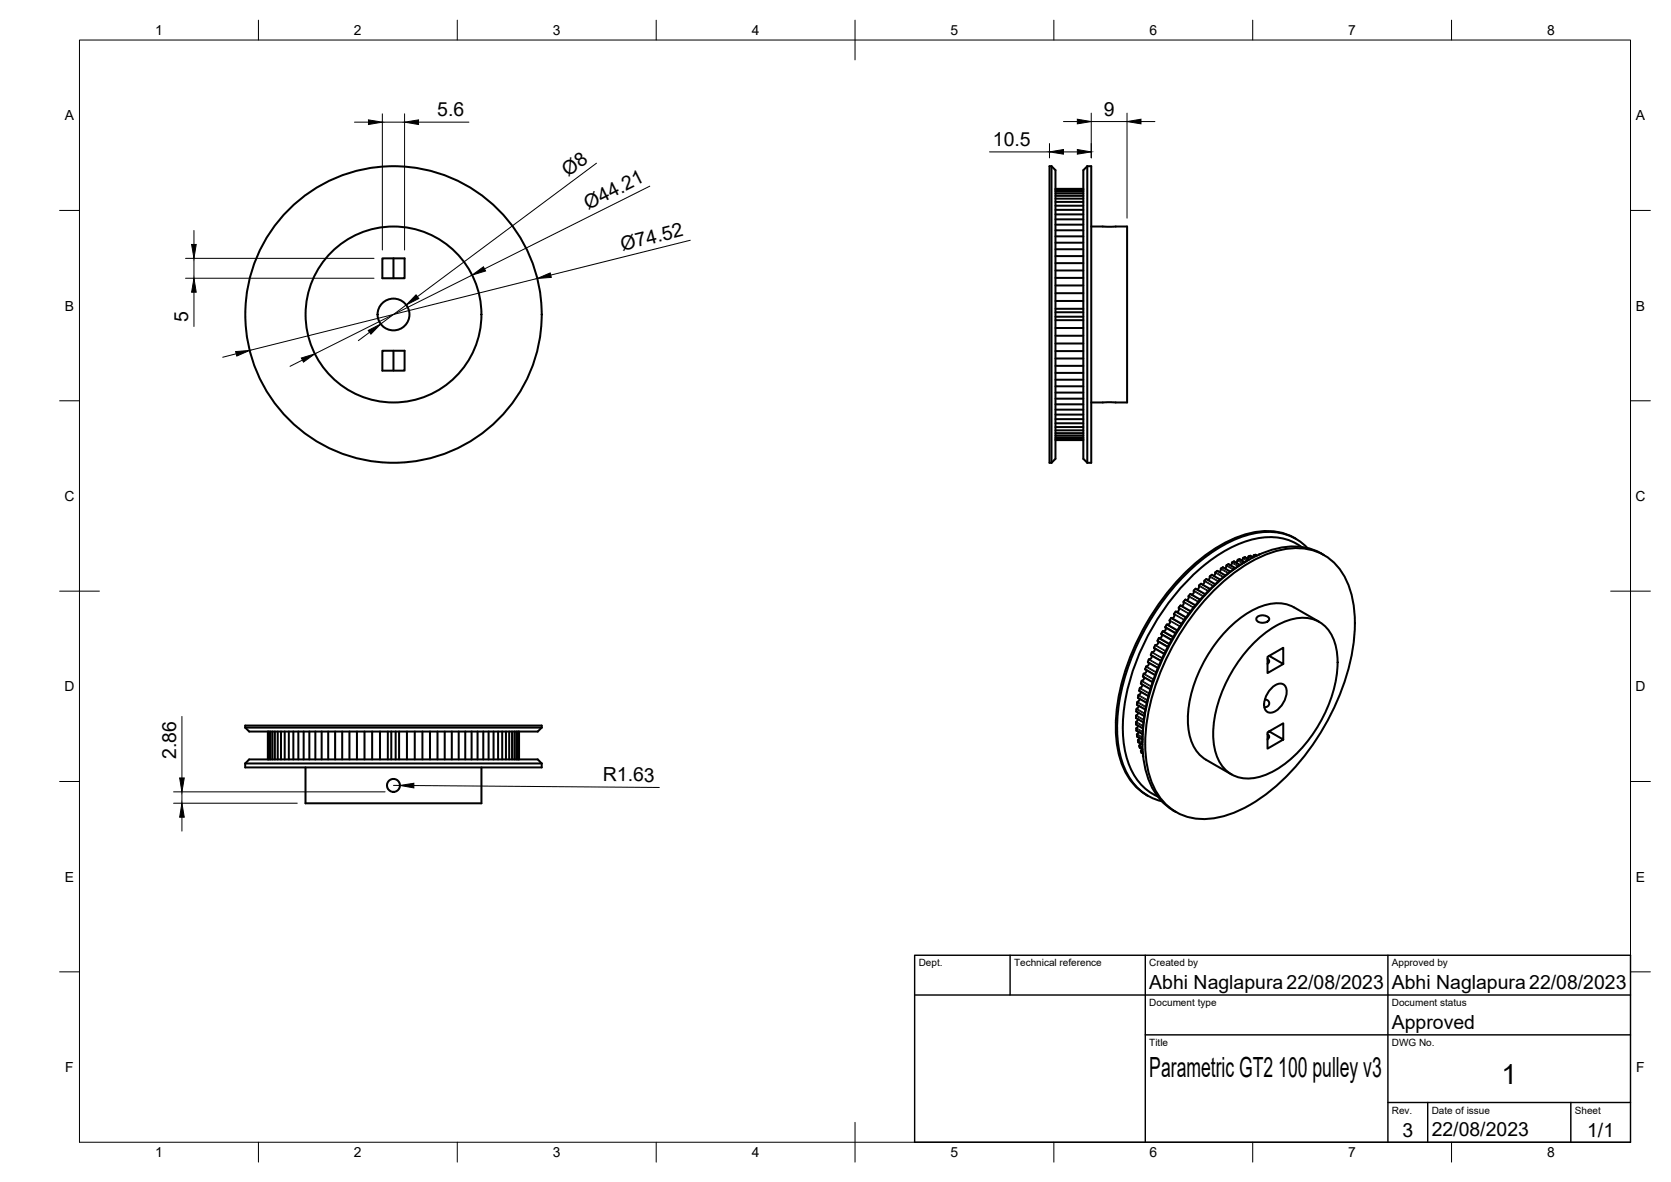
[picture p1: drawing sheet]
<svg xmlns="http://www.w3.org/2000/svg" width="420mm" height="297mm" viewBox="0 0 420 297" stroke-linecap="round" stroke-linejoin="round" font-family="sans-serif">
<!-- layer: Visible -->
<g fill="none" stroke="#000" stroke-width=".51">
<path d="M264.4 41.8l1 1v72.5l-1 1M264.4 41.8h-.5v74.5h.5M264.4 41.8v74.5M265.4 47.8h7M265.4 47.6h7M265.4 48.6h7M265.4 49.2h7M265.4 59.4h7M265.4 48.1h7M265.4 49.9h7M265.4 50.7h7M265.4 51.7h7"/>
<path d="M265.4 52.7h7M265.4 53.9h7M265.4 55.1h7M265.4 56.5h7M265.4 57.9h7M265.4 47.5h7M273.4 41.8l-1 1v72.5l1 1M273.4 41.8v74.5M273.4 41.8h1v74.5h-1M274.4 56.9h9v44.2h-9M96.1 64.9h5.6v5h-5.6zM98.9 64.9v5"/>
<path d="M265.4 61h7M265.4 71.7h7M265.4 62.6h7M265.4 64.4h7M265.4 66.1h7M265.4 77.6h7M265.4 78.5h7M265.4 69.8h7M265.4 75.6h7M265.4 68h7M265.4 79.6h7M265.4 73.7h7"/>
<path d="M96.1 88.1h5.6v5h-5.6zM98.9 88.1v5M265.4 88.2h7M265.4 90.1h7M265.4 82.4h7M265.4 86.3h7M265.4 93.7h7M265.4 91.9h7M265.4 98.7h7M265.4 80.5h7M265.4 95.4h7M265.4 97.1h7"/>
<path d="M265.4 84.4h7M265.4 100.2h7M265.4 109.4h7M265.4 104.2h7M265.4 105.3h7M265.4 108.1h7M265.4 101.6h7M265.4 107.3h7M265.4 102.9h7M265.4 106.4h7M265.4 108.8h7M265.4 109.9h7"/>
<path d="M265.4 110.5h7M265.4 110.6h7M265.4 110.3h7M315.2 139.7l-.2 .3M315.7 139.4h.1M315.7 139.4l-.5 .2M315.7 139.4l.4 .2M316.8 139.3l-.3 .1M325.8 135.4a15.3 15.3 0 0 0-13.5-.9 43 43 0 0 0-19.5 15.4 56.9 56.9 0 0 0-12.3 32.8 22.1 22.1 0 0 0 4.2 13.9l2.3 2.3 1.3 .9M327.2 137.4a14.9 14.9 0 0 0-13.9-1.4 42.7 42.7 0 0 0-19.6 15.6 56.4 56.4 0 0 0-11.4 30 21.8 21.8 0 0 0 4.4 15.3 12.4 12.4 0 0 0 4.4 3.3M328.8 137.7a13.9 13.9 0 0 0-13.5-3.6 37.9 37.9 0 0 0-19.3 12.5 59.5 59.5 0 0 0-15 34.1 23.4 23.4 0 0 0 4 16.2 12.7 12.7 0 0 0 7.1 4.5M332.9 139.5a15.3 15.3 0 0 0-13.9-1.1 43 43 0 0 0-19.5 15.4 56.9 56.9 0 0 0-12.2 32.8 22.1 22.1 0 0 0 4.1 13.9 14.6 14.6 0 0 0 4.3 3.6"/>
<path d="M292 159.2v.2l2.5 1.4M292.1 159.4l-.1 .6-.5 .4 2.5 1.4M292.4 158.6l2.6 1.5M292.5 158.6l-.5 .6M293 157.7l2.6 1.4M293.4 157a.7 .7 0 0 0-.2 1l-.3 .5-.4 .2M293.5 156.9l2.5 1.5M293.5 156.9l-.2 .1M294.1 155.8v.2M294.1 156v.6l-.5 .4M294.1 155.8l.5-.5 2.5 1.4M295.2 154.2v.1a.71 .71 0 0 1-.5 1.1"/>
<path d="M295.2 154.2l.5-.5 2.5 1.4M296.4 152.6v.1a.78 .78 0 0 1-.5 1.1M296.9 152.2l2.5 1.4M296.9 152.2l-.5 .4M298 150.7a.7 .7 0 0 0-.4 1l-.5 .6M298.1 150.7l2.4 1.4M298.1 150.7h-.1M300.2 148.5l-.1 .6-.4 .3M300.7 148l2.3 1.3M300.7 147.9l-.6 .7M301.5 147.1v.1a.82 .82 0 0 1-.5 .9M301.8 150.7l-2.5-1.4a1 1 0 0 0-.5 1.1l-.4 .4"/>
<path d="M302 146.7l2.3 1.3M302 146.7l-.5 .4M302.9 145.9l-.2 .6-.3 .4M302.9 145.9l.5-.4 2.1 1.3M304.3 144.8l-.2 .6-.3 .4M304.3 144.8l.5-.4 2 1.3M305.3 148.3a36.7 36.7 0 0 1 17-10.2 13.9 13.9 0 0 1 17.1 10 37.9 37.9 0 0 1-1 22.1 59.6 59.6 0 0 1-22.2 30.9 24 24 0 0 1-15.2 4.7 13.8 13.8 0 0 1-11.8-10.4 37.9 37.9 0 0 1 1-22.1 62.8 62.8 0 0 1 15.1-25zM305.6 143.7l-.4 1M305.7 143.7l.4-.2 2 1.1M308.4 142.2l-.4 .7M308.9 141.8l1.7 1M308.9 141.8l-.6 .4"/>
<path d="M309.4 143.6l-1.9-1a.69 .69 0 0 0-.6 .8l-.3 .3M309.8 141.5l-.3 .6M309.9 141.3l-.2 .2M310.3 141.1l1.5 .9M310.3 141.1l-.4 .2M311.7 140.5l1.3 .8M311.7 140.5a.68 .68 0 0 0-.7 .8l-.1 .1M312.5 140.3l-.2 .5M313 140l1.1 .6M313 140l-.5 .3M313.5 141a55.3 55.3 0 0 0-22.4 27.1 48 48 0 0 0-3.8 18.4M315.1 140.1l-.7-.4a.69 .69 0 0 0-.7 .7"/>
<path d="M316 155.2l.8-.5h1.1l.9 .3 .3 .7-.3 .5-.5 .2-1.3 .1-1-.6-.1-.5zM331.7 156.3l-6.4-3.7a10.7 10.7 0 0 0-10.3 .7 34.4 34.4 0 0 0-15.9 23.2 16.7 16.7 0 0 0 1.5 11.9l1.7 1.8 1 .7 6.3 3.7M285.7 178.2v.6l2 1.1M285.9 177.1l2.1 1.2M286.1 175.3l2.2 1.3M286.2 179.1l-.6 .8v.5l1.9 1.1M286.3 177.4l-.6 .8M286.5 175.6l-.1 .5-.5 .4v.6M286.7 172.8l-.2 .8 2.2 1.3M286.9 173.8l-.2 .5-.5 .4-.1 .6M286.9 171.7l2.3 1.5M287 171.2l-.1 .5"/>
<path d="M287.2 172l-.1 .5-.4 .3M287.7 169.2l-.3 .8 2.4 1.4M287.7 170.2a.93 .93 0 0 1-.7 .9v.1M288.3 168.4l-.2 .6-.4 .3M288.9 166.5a1.07 1.07 0 0 1-.7 1.1l-.2 .6 2.4 1.5M289.4 164.5v.1M289.4 164.6l2.5 1.5M289.6 164.7a.9 .9 0 0 1-.8 1.1l-.2 .6 2.5 1.5M289.6 164l-.2 .5M290.2 162.7v.2l2.5 1.4M290.3 162.9a.89 .89 0 0 1-.7 1.1M290.6 162.1l-.4 .6"/>
<path d="M291.1 161.1l2.5 1.5M291.1 160.9v.2M291.2 161.2l-.1 .6-.5 .3M291.3 160.4l-.2 .5M291.5 160.3l-.2 .1M315.2 161.6a20.1 20.1 0 0 1 11.6-6.3 8.1 8.1 0 0 1 8.8 6.2 25.3 25.3 0 0 1-2.1 17 32.1 32.1 0 0 1-14.4 15.9 9.6 9.6 0 0 1-10.5-.5 11.5 11.5 0 0 1-3.6-9.5 34.9 34.9 0 0 1 10.2-22.8zM318.1 175.8a.99 .99 0 0 1 1 1 .99 .99 0 0 1-1.2 .9M318.7 165.5a.69 .69 0 0 1 .4 .7 .69 .69 0 0 1-.4 .6M319.1 164.8l3.6 2.1v-4.1l-4 2.3v4l4-2.2M319.6 173.1a2.54 2.54 0 0 1 3.3-1 3.8 3.8 0 0 1-.2 4.5l-.4 .7a3.5 3.5 0 0 1-3.4 1.7 2.55 2.55 0 0 1-.8-3.3l.6-1.4zM61.7 182.8l1 1h72.5l1-1M61.7 191.9l1-1.1h72.5l1 1.1"/>
<path d="M61.7 182.8v-.5h74.5v.5M61.7 191.9h74.5M61.7 191.9v1h74.5v-1M61.7 182.8h74.5M67.4 183.8v7M67.5 183.8v7M67.7 183.8v7M68.1 183.8v7M68.5 183.8v7M69.1 183.8v7M69.8 183.8v7M70.7 183.8v7"/>
<path d="M71.6 183.8v7M72.6 183.8v7M73.8 183.8v7M75 183.8v7M76.3 183.8v7M76.8 192.9v9h44.3v-9M77.8 183.8v7M79.3 183.8v7M80.9 183.8v7M82.5 183.8v7M84.3 183.8v7M86 183.8v7"/>
<path d="M87.9 183.8v7M89.7 183.8v7M91.7 183.8v7M93.6 183.8v7M95.5 183.8v7M97.5 183.8v7M98.4 183.8v7M99.5 183.8v7M100.4 183.8v7M102.3 183.8v7M104.3 183.8v7M106.2 183.8v7"/>
<path d="M108.1 183.8v7M110 183.8v7M111.8 183.8v7M113.6 183.8v7M115.3 183.8v7M117 183.8v7M118.6 183.8v7M120.1 183.8v7M121.5 183.8v7M122.9 183.8v7M124.1 183.8v7M125.2 183.8v7"/>
<path d="M126.3 183.8v7M127.2 183.8v7M128 183.8v7M128.8 183.8v7M129.3 183.8v7M129.8 183.8v7M130.2 183.8v7M130.4 183.8v7M130.5 183.8v7M285.6 182l1.7 1.1M286.1 186.1l.1 .4 1.1 .6M286.2 180.7l-.3 .5a.56 .56 0 0 0-.3 .8"/>
<path d="M286.2 182.4l-.1 .2a.73 .73 0 0 0-.3 1l1.5 .9M286.3 183.9l-.1 .2a.7 .7 0 0 0-.2 1l1.3 .8M286.5 187.5l.1 .4M286.5 185.4l-.4 .7M286.6 187.9h.1M286.6 187.9l.7 .4M286.8 186.9l-.4 .6M286.9 188.8l.1 .3M287 189.1v.1M287 189.2l.4 .2M287.2 188.2l-.3 .6M287.4 189.8l.1 .4"/>
<path d="M288.3 199.8l.3 .2M318.7 184.5a.69 .69 0 0 1 .4 .6 .69 .69 0 0 1-.4 .7M319.1 183.8l3.6 2.1v-4.1l-4 2.2v4.1l4-2.2"/>
<circle cx="98.9" cy="79" r="4"/>
<circle cx="98.9" cy="79" r="37.3"/>
<circle cx="98.9" cy="79" r="22.1"/>
<circle cx="98.9" cy="197.4" r="1.63"/>
</g>
<!-- layer: Visible Narrow -->
<g fill="none" stroke="#000" stroke-width=".25">
<path d="M313.9 139.9l.7 .5M314 139.8l.8 .5M314.4 139.7l.7 .4M315.2 139.7l.4 .2M315.3 139.5l.5 .2M315.7 139.4l.3 .2M316.6 139.3h.1M292 159.2l2.6 1.5M292.3 158.7l2.6 1.5M293 157.5l2.6 1.5M293.3 157l2.6 1.5M294.1 155.8l2.6 1.5"/>
<path d="M294.1 156l2.5 1.5M294.4 155.4l2.6 1.5M295.2 154.4l2.5 1.4M295.2 154.2l2.6 1.5M295.6 153.8l2.5 1.4M296.4 152.9l2.4 1.4M296.4 152.7l2.5 1.4M296.8 152.2l2.5 1.5M297.6 151.3l2.4 1.4M297.6 151.2l2.5 1.4M298 150.7l2.5 1.5M298.8 149.9l2.4 1.4"/>
<path d="M298.9 149.7l2.4 1.4M299.3 149.3l2.4 1.4M300.1 148.6l2.4 1.3M300.2 148.4l2.4 1.3M300.6 148l2.4 1.4M301.5 147.3l2.2 1.3M301.5 147.1l2.3 1.3M301.9 146.7l2.3 1.4M302.8 146.1l2.2 1.2M302.9 145.9l2.2 1.3M303.3 145.6l2.2 1.2M304.2 145l2 1.2"/>
<path d="M304.2 144.8l2.2 1.2M304.7 144.5l2.1 1.2M305.5 144l2 1.1M305.6 143.7l2.1 1.2M306 143.5l2.1 1.1M306.9 143l1.9 1.1M307 142.8l1.9 1.1M307.4 142.6l1.9 1.1M308.3 142.2l1.7 1M308.4 142l1.8 1M308.8 141.8l1.8 1M309.7 141.5l1.5 .8"/>
<path d="M309.9 141.3l1.5 .9M310.2 141.1l1.6 .9M311.1 140.9l1.3 .7M311.2 140.7l1.4 .8M311.6 140.5l1.3 .8M312.5 140.3l1 .7M312.6 140.2l1.2 .6M313 140l1 .7M285.6 179.9l1.9 1.1M285.7 178.7l2 1.2M285.7 178.3l2.1 1.1M285.7 179.7l1.9 1.1"/>
<path d="M285.9 178.1l1.9 1.1M285.9 177l2.1 1.3M285.9 176.5l2.2 1.3M286 176.4l2.1 1.2M286.1 175.3l2.2 1.3M286.2 174.8l2.2 1.3M286.3 174.6l2.2 1.3M286.4 173.5l2.4 1.4M286.6 173l2.3 1.4M286.7 172.9l2.2 1.2M286.9 171.7l2.3 1.4M287 171.2l2.4 1.4"/>
<path d="M287.1 171.1l2.4 1.3M287.4 169.9l2.4 1.4M287.5 169.4l2.5 1.4M287.7 169.3l2.3 1.3M288 168.1l2.4 1.5M288.1 167.6l2.5 1.4M288.3 167.5l2.4 1.4M288.6 166.3l2.5 1.5M288.8 165.8l2.6 1.4M289 165.7l2.4 1.4M289.3 164.5l2.6 1.5M289.6 164l2.6 1.5"/>
<path d="M289.7 163.9l2.5 1.4M290.2 162.7l2.6 1.5M290.4 162.2l2.6 1.5M290.6 162.1l2.5 1.4M291.1 160.9l2.6 1.5M291.3 160.4l2.6 1.5M285.6 180.4l1.9 1.1M285.6 181.6l1.8 1M285.6 182l1.8 1M285.7 183.1l1.6 1M285.7 183.6l1.6 .9M285.7 181.4l1.7 .9"/>
<path d="M285.8 183l1.5 .8M285.9 184.6l1.4 .8M285.9 185.1l1.4 .8M285.9 184.5l1.4 .7M286.1 186.1l1.2 .7M286.2 185.9l1.1 .6M286.2 186.5l1.1 .6M286.4 187.5l.9 .5M286.5 187.3l.8 .4M286.6 187.9l.7 .4M286.9 188.8l.4 .3M286.9 188.6l.4 .2"/>
<path d="M287 189.2l.4 .2M287.4 190h.1"/>
</g>
<!-- layer: BORDER -->
<g fill="none" stroke="#000" stroke-width=".25">
<path d="M20 10.1h390v276.9h-390zM65 5.1v5M115 5.1v5M165 5.1v5M215 5.1v10M265 5.1v5M315 5.1v5M365 5.1v5M15 52.9h5M410 52.9h5M15 100.7h5M410 100.7h5"/>
<path d="M15 148.6h10M405 148.6h10M15 196.4h5M410 196.4h5M15 244.2h5M410 244.2h5M65 287v5M115 287v5M165 287v5M215 282.1v9.9M265 287v5M315 287v5"/>
<path d="M365 287v5"/>
</g>
<!-- layer: TITLEBLOCK -->
<path d="M230 240.1h180v46.9h-180zM230 250h180M254 240.1v9.9M288 240.1v46.9M349 240.1v46.9M288 260.1h122M349 277.1h61M359 277.1v9.9M395 277.1v9.9" fill="none" stroke="#000" stroke-width=".36"/>
<!-- layer: FD_Dimensions -->
<g fill="none" stroke="#000" stroke-width=".25">
<path d="M89.1 30.7h3.5M96.1 28.6v34.2M96.1 30.7h5.6M101.7 28.6v34.2M105.2 30.7h12.7M248.8 38.2h15.1M263.9 36.1v3.6M267.4 30.6h3.5M267.4 38.2h3.5M274.4 28.4v11.3M274.4 30.6h9M283.4 28.4v26.4"/>
<path d="M286.9 30.6h3.5M48.8 57.9v3.5M150 41l-45.1 33.6M163.4 46.8l-41.6 20.8M46.7 64.9h47.3M46.7 69.9h47.3M48.8 64.9v5M48.8 73.4v8.6M102.2 76.6l-6.5 4.8M118.7 69.1l-39.5 19.8M135.1 70l-72.3 18.1M173.6 60.4l-35.1 8.7"/>
<path d="M59.4 88.9l-3.4 .9M76 90.5l-3.1 1.6M92.9 83.5l-2.8 2.1M43.6 199h53.2M45.7 180.1v15.4M45.7 199v2.9M98.9 197.4h1.7M104.1 197.4l61.7 .5M43.6 201.9h31.1M45.7 205.4v3.5"/>
</g>
<g fill="#000" stroke="#000" stroke-width=".25">
<path d="M92.6 30.1l3.5 .6-3.5 .6zM101.7 30.7l3.5-.6v1.2zM263.9 38.2l3.5-.6v1.1zM270.9 30l3.5 .6-3.5 .5zM270.9 37.6l3.5 .6-3.5 .5zM283.4 30.6l3.5-.6v1.1zM48.2 61.4h1.1l-.5 3.5zM48.8 69.9l.5 3.5h-1.1zM104.6 74.1l.7 .9-3.1 1.6zM118.7 69.1l2.9-2.1 .5 1.1zM135.1 70l3.2-1.4 .3 1.1zM59.2 88.4l3.6-.3-3.3 1.4z"/>
<path d="M75.8 90l3.4-1.1-2.9 2.1zM92.6 83l3.1-1.6-2.4 2.6zM45.2 195.5h1.1l-.6 3.5zM100.6 197.4l3.5-.6v1.2zM45.7 201.9l.6 3.5h-1.1z"/>
</g>
<g font-size="7">
<text x="289" y="270.6">Parametric GT2 100 pulley v3</text>
<text x="377.5" y="272.3">1</text>
</g>
<g font-size="4.9">
<text x="109.9" y="29.2">5.6</text>
<text x="277.5" y="29.1">9</text>
<text x="249.7" y="36.7">10.5</text>
<text x="142.9" y="44.4" transform="rotate(-37 142.9 44.4)">Ø8</text>
<text x="147.9" y="52.8" transform="rotate(-27 147.9 52.8)">Ø44.21</text>
<text x="156.5" y="63" transform="rotate(-14 156.5 63)">Ø74.52</text>
<text x="47.3" y="80.8" transform="rotate(-90 47.3 80.8)">5</text>
<text x="44.3" y="190.7" transform="rotate(-90 44.3 190.7)">2.86</text>
<text x="151.6" y="196.3">R1.63</text>
<text x="289" y="248.5">Abhi Naglapura22/08/2023</text>
<text x="350" y="248.5">Abhi Naglapura 22/08/2023</text>
<text x="350" y="258.6">Approved</text>
<text x="352.6" y="285.7">3</text>
<text x="360" y="285.5">22/08/2023</text>
<text x="399.1" y="285.7">1/1</text>
</g>
<g font-size="3.5">
<text x="39" y="8.8">1</text>
<text x="89" y="8.8">2</text>
<text x="139" y="8.8">3</text>
<text x="189" y="8.8">4</text>
<text x="239" y="8.8">5</text>
<text x="289" y="8.8">6</text>
<text x="339" y="8.8">7</text>
<text x="389" y="8.8">8</text>
<text x="16.3" y="30.2">A</text>
<text x="411.3" y="30.2">A</text>
<text x="16.3" y="78">B</text>
<text x="411.3" y="78">B</text>
<text x="16.2" y="125.9">C</text>
<text x="411.2" y="125.9">C</text>
<text x="16.2" y="173.7">D</text>
<text x="411.2" y="173.7">D</text>
<text x="16.3" y="221.6">E</text>
<text x="411.3" y="221.6">E</text>
<text x="16.4" y="269.4">F</text>
<text x="411.4" y="269.4">F</text>
<text x="39" y="290.8">1</text>
<text x="89" y="290.8">2</text>
<text x="139" y="290.8">3</text>
<text x="189" y="290.8">4</text>
<text x="239" y="290.8">5</text>
<text x="289" y="290.8">6</text>
<text x="339" y="290.8">7</text>
<text x="389" y="290.8">8</text>
</g>
<g font-size="2.5">
<text x="231" y="242.9">Dept.</text>
<text x="255" y="242.9">Technical reference</text>
<text x="289" y="242.9">Created by</text>
<text x="350" y="242.9">Approved by</text>
<text x="289" y="252.8">Document type</text>
<text x="350" y="252.8">Document status</text>
<text x="289" y="262.9">Title</text>
<text x="350" y="262.9">DWG No.</text>
<text x="350" y="279.9">Rev.</text>
<text x="360" y="279.9">Date of issue</text>
<text x="396" y="279.9">Sheet</text>
</g>
</svg>
